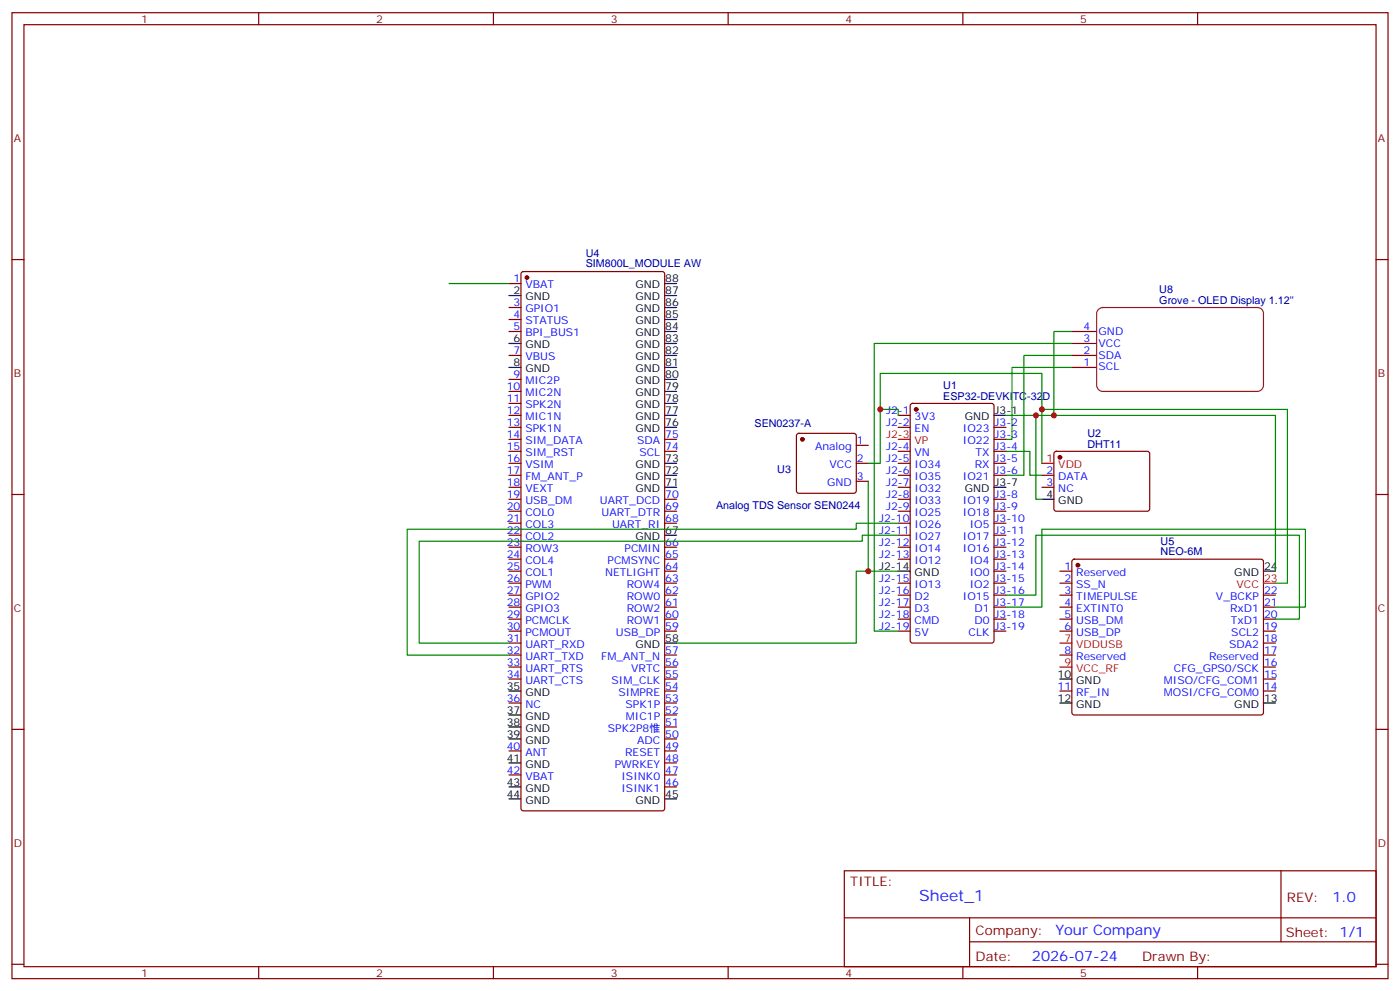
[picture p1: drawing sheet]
<svg xmlns="http://www.w3.org/2000/svg" width="412mm" height="292mm" viewBox="0 0 412 292" stroke-linecap="round" stroke-linejoin="round" font-family="sans-serif">
<g fill="none" stroke="#870000" stroke-width=".35">
<path d="M3.5 3.7h405.4v284.4h-405.4zM7.1 7.3h398.2v277.3h-398.2zM76.2 3.7v3.6M145.3 3.7v3.6M214.5 3.7v3.6M283.6 3.7v3.6M352.8 3.7v3.6M3.5 76.4h3.6M405.3 76.4h3.6M149.9 97.6h3.6M149.9 94.1h3.6M149.9 90.5h3.6"/>
<path d="M149.9 83.5h3.6M153.7 80.1l.5-.2h40.9l.6 .5 .1 157.6-.5 .6-41.1 .1-.7-.5v-157.6zM315.7 97.6h7.1M149.9 118.7h3.6M149.9 115.2h3.6M149.9 111.7h3.6M149.9 104.6h3.6M268.3 119l.5-.3h23.3l.7 .5v69.4l-.5 .6-23.5 .1-.6-.5-.1-69.3zM315.7 104.6h7.1M315.7 108.2h7.1M315.7 101.1h7.1M149.9 122.3h3.6"/>
<path d="M149.9 125.8h3.6M149.9 132.9h3.6M149.9 136.4h3.6M149.9 139.9h3.6M149.9 129.3h3.6M195.8 132.9h3.5M195.8 129.3h3.5M234.8 127.8l.5-.2h16.2l.5 .2 .2 .5v16.2l-.2 .5-.5 .2h-16.2l-.5-.2-.2-.5v-16.2zM252.2 136.4h3.6M252.2 131.1h3.6M264.6 122.3h3.5M264.6 125.8h3.5"/>
<path d="M264.6 132.9h3.5M264.6 136.4h3.5M264.6 139.9h3.5M292.8 125.8h3.5M292.8 132.9h3.5M292.8 136.4h3.5M292.8 139.9h3.5M292.8 129.3h3.5M306.9 139.9h3.5M310.7 133.1l.4-.2h27.1l.5 .7-.1 16.5-.6 .4-27.1-.1-.5-.6v-16.2zM3.5 145.6h3.6M149.9 143.4h3.6"/>
<path d="M149.9 147h3.6M149.9 150.5h3.6M149.9 154h3.6M149.9 157.6h3.6M195.8 147h3.5M195.8 150.5h3.5M195.8 154h3.5M252.2 141.7h3.6M264.6 143.4h3.5M264.6 147h3.5M264.6 150.5h3.5M264.6 154h3.5"/>
<path d="M264.6 157.6h3.5M292.8 147h3.5M292.8 150.5h3.5M292.8 154h3.5M292.8 157.6h3.5M306.9 143.4h3.5M405.3 145.6h3.6M149.9 161.1h3.6M149.9 164.6h3.6M149.9 171.7h3.6M149.9 175.2h3.6M149.9 178.7h3.6"/>
<path d="M149.9 168.1h3.6M195.8 161.1h3.5M195.8 164.6h3.5M195.8 171.7h3.5M195.8 175.2h3.5M195.8 178.7h3.5M195.8 168.1h3.5M264.6 161.1h3.5M264.6 164.6h3.5M264.6 171.7h3.5M264.6 175.2h3.5M264.6 178.7h3.5"/>
<path d="M292.8 161.1h3.5M292.8 164.6h3.5M292.8 171.7h3.5M292.8 175.2h3.5M292.8 178.7h3.5M292.8 168.1h3.5M312.2 171.7h3.5M312.2 175.2h3.5M312.2 178.7h3.5M312.2 168.1h3.5M316 164.8l.4-.2h55.1l.5 .2 .2 .5v44.5l-.3 .5-.4 .2h-55.1l-.5-.3-.2-.4v-44.5zM372.2 175.2h3.5"/>
<path d="M372.2 178.7h3.5M149.9 182.2h3.6M149.9 185.8h3.6M149.9 192.8h3.6M149.9 196.4h3.6M149.9 199.9h3.6M149.9 189.3h3.6M195.8 182.2h3.5M195.8 185.8h3.5M195.8 192.8h3.5M195.8 196.4h3.5M195.8 199.9h3.5"/>
<path d="M264.6 182.2h3.5M264.6 185.8h3.5M292.8 182.2h3.5M292.8 185.8h3.5M312.2 182.2h3.5M312.2 185.8h3.5M312.2 192.8h3.5M372.2 182.2h3.5M372.2 185.8h3.5M372.2 192.8h3.5M372.2 196.4h3.5M372.2 199.9h3.5"/>
<path d="M372.2 189.3h3.5M3.5 214.7h3.6M149.9 206.9h3.6M195.8 203.4h3.5M195.8 206.9h3.5M195.8 210.5h3.5M195.8 214h3.5M195.8 217.5h3.5M312.2 203.4h3.5M372.2 203.4h3.5M405.3 214.7h3.6M149.9 221.1h3.6"/>
<path d="M149.9 228.1h3.6M195.8 221.1h3.5M195.8 224.6h3.5M195.8 228.1h3.5M195.8 231.6h3.5M248.7 256.3h156.6v28.3h-156.6zM377.3 256.4v20.8M248.7 270.2h156.5M285.6 277.2h119.6M285.6 270.2v14.1M3.5 283.8h3.6M76.2 284.6v3.5"/>
<path d="M145.3 284.6v3.5M214.5 284.6v3.5M283.6 284.6v3.5M352.8 284.6v3.5M405.3 283.8h3.6"/>
</g>
<g fill="#870000" stroke="#870000" stroke-width=".35">
<circle cx="269.9" cy="120.5" r=".53"/>
<circle cx="236.4" cy="129.3" r=".53"/>
<circle cx="312.2" cy="134.6" r=".53"/>
<circle cx="155.2" cy="81.7" r=".53"/>
<circle cx="317.5" cy="166.4" r=".53"/>
</g>
<path d="M264.6 129.3h3.5M306.9 136.4h3.5M372.2 171.7h3.5M312.2 189.3h3.5M312.2 196.4h3.5" fill="none" stroke="#f00" stroke-width=".35"/>
<g fill="none" stroke="#000" stroke-width=".35">
<path d="M149.9 87h3.6M195.8 83.5h3.5M195.8 87h3.5M195.8 90.5h3.5M195.8 94.1h3.5M195.8 97.6h3.5M149.9 101.1h3.6M149.9 108.2h3.6M195.8 101.1h3.5M195.8 104.6h3.5M195.8 108.2h3.5M195.8 111.7h3.5"/>
<path d="M195.8 115.2h3.5M195.8 118.7h3.5M195.8 122.3h3.5M195.8 125.8h3.5M195.8 136.4h3.5M195.8 139.9h3.5M292.8 122.3h3.5M195.8 143.4h3.5M195.8 157.6h3.5M292.8 143.4h3.5M306.9 147h3.5M264.6 168.1h3.5"/>
<path d="M372.2 168.1h3.5M195.8 189.3h3.5M312.2 199.9h3.5M149.9 217.5h3.6M149.9 214h3.6M149.9 210.5h3.6M149.9 203.4h3.6M312.2 206.9h3.5M372.2 206.9h3.5M149.9 235.2h3.6M149.9 231.6h3.6M149.9 224.6h3.6"/>
<path d="M195.8 235.2h3.5"/>
</g>
<g fill="none" stroke="#008700" stroke-width=".35">
<path d="M132.3 83.5h17.6M315.7 97.6h-5.3v24.7M315.7 101.1h-58.2v84.7h7.1M315.7 104.6h-14.1v35.3h-5.3M315.7 108.2h-17.6v21.1h-1.8M259.3 120.5v15.9h-3.5M264.6 122.3v-1.8h-5.3v-10.6h47.6v26.5M296.3 132.9h7.1v7h3.5M296.3 122.3h8.9v24.7h1.7M305.2 122.3h70.5v45.8M306.9 120.5h72.3v51.2h-3.5M255.8 141.7v26.4h8.8"/>
<path d="M264.6 154h-12.4v1.8h-132.3v37h30M264.6 157.6h-10.6v1.7h-130.5v30h26.4M255.8 168.1h-3.6v21.2h-52.9M296.3 175.2h8.9v-17.6h77.6v24.6h-7.1M296.3 178.7h10.6v-22.9h77.6v22.9h-8.8"/>
</g>
<path d="M323.6 91l1.2-.5h45.6a1.76 1.76 0 0 1 1.8 1.8v21.2a1.89 1.89 0 0 1-1.8 1.7h-45.6a1.89 1.89 0 0 1-1.8-1.7v-21.2z" fill="none" stroke="#8c2424" stroke-width=".35"/>
<g fill="#c00">
<circle cx="306.9" cy="120.5" r=".88"/>
<circle cx="305.2" cy="122.3" r=".88"/>
<circle cx="259.3" cy="120.5" r=".88"/>
<circle cx="310.4" cy="122.3" r=".88"/>
<circle cx="255.8" cy="168.1" r=".88"/>
</g>
<text font-size="4.6" fill="#00f" x="270.8" y="265.4">Sheet_1</text>
<g font-size="4.2" fill="#00f">
<text x="392.5" y="265.6">1.0</text>
<text x="310.9" y="275.2">Your Company</text>
<text x="304" y="283">2026-07-24</text>
</g>
<g font-size="3.9" fill="#800">
<text x="250.5" y="260.9">TITLE:</text>
<text x="379.1" y="265.6">REV:</text>
<text x="287.4" y="275.1">Company:</text>
<text x="378.7" y="275.7">Sheet: 1/1</text>
<text x="287.4" y="282.8">Date:</text>
<text x="336.4" y="282.9">Drawn By:</text>
</g>
<g font-size="3.2" fill="#800">
<text x="41.6" y="6.7">1</text>
<text x="110.8" y="6.7">2</text>
<text x="179.9" y="6.7">3</text>
<text x="249.1" y="6.7">4</text>
<text x="318.2" y="6.7">5</text>
<text x="4.1" y="41.8">A</text>
<text x="405.9" y="41.8">A</text>
<text x="4.1" y="111">B</text>
<text x="405.9" y="111">B</text>
<text x="4.1" y="180.1">C</text>
<text x="405.9" y="180.1">C</text>
<text x="4.1" y="249.3">D</text>
<text x="405.9" y="249.3">D</text>
<text x="41.6" y="287.5">1</text>
<text x="110.8" y="287.5">2</text>
<text x="179.9" y="287.5">3</text>
<text x="249.1" y="287.5">4</text>
<text x="318.2" y="287.5">5</text>
</g>
<g font-size="3.2" fill="#000080">
<text x="172.5" y="75.6">U4</text>
<text x="172.5" y="78.7">SIM800L_MODULE AW</text>
<text x="341.5" y="89.5">Grove - OLED Display 1.12''</text>
<text x="341.5" y="86.3">U8</text>
<text x="277.8" y="117.7">ESP32-DEVKITC-32D</text>
<text x="277.8" y="114.5">U1</text>
<text x="222.2" y="125.8">SEN0237-A</text>
<text x="320.3" y="131.7">DHT11</text>
<text x="320.3" y="128.7">U2</text>
<text x="229" y="139.4">U3</text>
<text x="210.9" y="149.9">Analog TDS Sensor SEN0244</text>
<text x="341.9" y="160.3">U5</text>
<text x="341.9" y="163.3">NEO-6M</text>
</g>
<g font-size="3.2" fill="#00f">
<text x="151.3" y="83.1">1</text>
<text x="154.8" y="84.9">VBAT</text>
<text x="151.3" y="93.7">4</text>
<text x="151.3" y="90.2">3</text>
<text x="154.8" y="95.5">STATUS</text>
<text x="154.8" y="91.9">GPIO1</text>
<text x="151.3" y="97.2">5</text>
<text x="154.8" y="99">BPI_BUS1</text>
<text x="319.1" y="100.6">3</text>
<text x="319.1" y="97.1">4</text>
<text x="323.6" y="98.5">GND</text>
<text x="151.3" y="104.3">7</text>
<text x="154.8" y="106">VBUS</text>
<text x="319.1" y="107.6">1</text>
<text x="319.1" y="104.1">2</text>
<text x="323.6" y="105.5">SDA</text>
<text x="323.6" y="102">VCC</text>
<text x="151.3" y="111.3">9</text>
<text x="154.8" y="113.1">MIC2P</text>
<text x="323.6" y="109.1">SCL</text>
<text x="149.2" y="118.4">11</text>
<text x="149.2" y="114.9">10</text>
<text x="154.8" y="116.6">MIC2N</text>
<text x="149.2" y="125.4">13</text>
<text x="149.2" y="121.9">12</text>
<text x="154.8" y="123.7">MIC1N</text>
<text x="154.8" y="120.2">SPK2N</text>
<text x="261" y="121.9">J2-1</text>
<text x="261" y="125.4">J2-2</text>
<text x="269.4" y="123.7">3V3</text>
<text x="293" y="125.4">J3-2</text>
<text x="149.2" y="129">14</text>
<text x="154.8" y="130.7">SIM_DATA</text>
<text x="154.8" y="127.2">SPK1N</text>
<text x="187.7" y="130.7">SDA</text>
<text x="196" y="129">75</text>
<text x="252.4" y="130.7">1</text>
<text x="269.4" y="127.2">EN</text>
<text x="283.6" y="127.2">IO23</text>
<text x="283.6" y="130.7">IO22</text>
<text x="293" y="129">J3-3</text>
<text x="149.2" y="136">16</text>
<text x="149.2" y="132.5">15</text>
<text x="154.8" y="137.8">VSIM</text>
<text x="154.8" y="134.3">SIM_RST</text>
<text x="188.3" y="134.3">SCL</text>
<text x="196" y="132.5">74</text>
<text x="240.1" y="132.5">Analog</text>
<text x="244.3" y="137.8">VCC</text>
<text x="252.4" y="136">2</text>
<text x="261" y="132.5">J2-4</text>
<text x="261" y="136">J2-5</text>
<text x="269.4" y="134.3">VN</text>
<text x="269.4" y="137.8">IO34</text>
<text x="287.1" y="137.8">RX</text>
<text x="287.4" y="134.3">TX</text>
<text x="293" y="132.5">J3-4</text>
<text x="293" y="136">J3-5</text>
<text x="149.2" y="143.1">18</text>
<text x="149.2" y="139.6">17</text>
<text x="154.8" y="141.3">FM_ANT_P</text>
<text x="243.6" y="143.1">GND</text>
<text x="252.4" y="141.3">3</text>
<text x="261" y="139.6">J2-6</text>
<text x="261" y="143.1">J2-7</text>
<text x="269.4" y="141.3">IO35</text>
<text x="283.6" y="141.3">IO21</text>
<text x="293" y="139.6">J3-6</text>
<text x="308.3" y="139.6">2</text>
<text x="308.3" y="143.1">3</text>
<text x="311.7" y="141.3">DATA</text>
<text x="149.2" y="146.6">19</text>
<text x="154.8" y="148.4">USB_DM</text>
<text x="154.8" y="144.9">VEXT</text>
<text x="176.7" y="148.4">UART_DCD</text>
<text x="196" y="146.6">70</text>
<text x="261" y="146.6">J2-8</text>
<text x="269.4" y="144.9">IO32</text>
<text x="269.4" y="148.4">IO33</text>
<text x="283.6" y="148.4">IO19</text>
<text x="293" y="146.6">J3-8</text>
<text x="311.7" y="144.9">NC</text>
<text x="149.2" y="153.7">21</text>
<text x="149.2" y="150.1">20</text>
<text x="154.8" y="155.4">COL3</text>
<text x="154.8" y="151.9">COL0</text>
<text x="177.2" y="151.9">UART_DTR</text>
<text x="180.3" y="155.4">UART_RI</text>
<text x="196" y="150.1">69</text>
<text x="196" y="153.7">68</text>
<text x="259" y="153.7">J2-10</text>
<text x="261" y="150.1">J2-9</text>
<text x="269.4" y="151.9">IO25</text>
<text x="269.4" y="155.4">IO26</text>
<text x="283.6" y="151.9">IO18</text>
<text x="285.7" y="155.4">IO5</text>
<text x="293" y="150.1">J3-9</text>
<text x="293" y="153.7">J3-10</text>
<text x="149.2" y="160.7">23</text>
<text x="149.2" y="157.2">22</text>
<text x="154.8" y="159">COL2</text>
<text x="196" y="160.7">66</text>
<text x="259" y="157.2">J2-11</text>
<text x="259" y="160.7">J2-12</text>
<text x="269.4" y="159">IO27</text>
<text x="283.6" y="159">IO17</text>
<text x="293" y="157.2">J3-11</text>
<text x="293" y="160.7">J3-12</text>
<text x="149.2" y="167.8">25</text>
<text x="149.2" y="164.3">24</text>
<text x="154.8" y="166">COL4</text>
<text x="154.8" y="162.5">ROW3</text>
<text x="179" y="166">PCMSYNC</text>
<text x="184" y="162.5">PCMIN</text>
<text x="196" y="164.3">65</text>
<text x="196" y="167.8">64</text>
<text x="259" y="164.3">J2-13</text>
<text x="269.4" y="162.5">IO14</text>
<text x="269.4" y="166">IO12</text>
<text x="283.6" y="162.5">IO16</text>
<text x="285.7" y="166">IO4</text>
<text x="293" y="164.3">J3-13</text>
<text x="293" y="167.8">J3-14</text>
<text x="313.5" y="167.8">1</text>
<text x="149.2" y="171.3">26</text>
<text x="154.8" y="173.1">PWM</text>
<text x="154.8" y="169.5">COL1</text>
<text x="178.2" y="169.5">NETLIGHT</text>
<text x="184.6" y="173.1">ROW4</text>
<text x="196" y="171.3">63</text>
<text x="259" y="171.3">J2-15</text>
<text x="269.4" y="173.1">IO13</text>
<text x="285.7" y="169.5">IO0</text>
<text x="285.7" y="173.1">IO2</text>
<text x="293" y="171.3">J3-15</text>
<text x="313.5" y="171.3">2</text>
<text x="317" y="169.5">Reserved</text>
<text x="317" y="173.1">SS_N</text>
<text x="149.2" y="178.4">28</text>
<text x="149.2" y="174.8">27</text>
<text x="154.8" y="176.6">GPIO2</text>
<text x="184.6" y="176.6">ROW0</text>
<text x="196" y="174.8">62</text>
<text x="196" y="178.4">61</text>
<text x="259" y="174.8">J2-16</text>
<text x="259" y="178.4">J2-17</text>
<text x="269.4" y="176.6">D2</text>
<text x="283.6" y="176.6">IO15</text>
<text x="293" y="174.8">J3-16</text>
<text x="293" y="178.4">J3-17</text>
<text x="313.5" y="174.8">3</text>
<text x="313.5" y="178.4">4</text>
<text x="317" y="176.6">TIMEPULSE</text>
<text x="358.2" y="176.6">V_BCKP</text>
<text x="372.4" y="178.4">21</text>
<text x="372.4" y="174.8">22</text>
<text x="149.2" y="185.4">30</text>
<text x="149.2" y="181.9">29</text>
<text x="154.8" y="183.7">PCMCLK</text>
<text x="154.8" y="180.1">GPIO3</text>
<text x="184.6" y="180.1">ROW2</text>
<text x="184.6" y="183.7">ROW1</text>
<text x="196" y="181.9">60</text>
<text x="196" y="185.4">59</text>
<text x="259" y="181.9">J2-18</text>
<text x="259" y="185.4">J2-19</text>
<text x="269.4" y="180.1">D3</text>
<text x="269.4" y="183.7">CMD</text>
<text x="287" y="180.1">D1</text>
<text x="287" y="183.7">D0</text>
<text x="293" y="181.9">J3-18</text>
<text x="293" y="185.4">J3-19</text>
<text x="313.5" y="181.9">5</text>
<text x="313.5" y="185.4">6</text>
<text x="317" y="180.1">EXTINT0</text>
<text x="317" y="183.7">USB_DM</text>
<text x="362.3" y="180.1">RxD1</text>
<text x="362.6" y="183.7">TxD1</text>
<text x="372.4" y="185.4">19</text>
<text x="372.4" y="181.9">20</text>
<text x="149.2" y="188.9">31</text>
<text x="154.8" y="190.7">UART_RXD</text>
<text x="154.8" y="187.2">PCMOUT</text>
<text x="181.4" y="187.2">USB_DP</text>
<text x="269.4" y="187.2">5V</text>
<text x="285.3" y="187.2">CLK</text>
<text x="317" y="187.2">USB_DP</text>
<text x="362.1" y="190.7">SDA2</text>
<text x="362.7" y="187.2">SCL2</text>
<text x="372.4" y="188.9">18</text>
<text x="149.2" y="196">33</text>
<text x="149.2" y="192.5">32</text>
<text x="154.8" y="197.8">UART_RTS</text>
<text x="154.8" y="194.2">UART_TXD</text>
<text x="177.1" y="194.2">FM_ANT_N</text>
<text x="185.9" y="197.8">VRTC</text>
<text x="196" y="192.5">57</text>
<text x="196" y="196">56</text>
<text x="313.5" y="192.5">8</text>
<text x="317" y="194.2">Reserved</text>
<text x="345.8" y="197.8">CFG_GPS0/SCK</text>
<text x="356.1" y="194.2">Reserved</text>
<text x="372.4" y="196">16</text>
<text x="372.4" y="192.5">17</text>
<text x="149.2" y="199.5">34</text>
<text x="154.8" y="201.3">UART_CTS</text>
<text x="180.1" y="201.3">SIM_CLK</text>
<text x="196" y="199.5">55</text>
<text x="196" y="203.1">54</text>
<text x="311.5" y="203.1">11</text>
<text x="342.8" y="201.3">MISO/CFG_COM1</text>
<text x="372.4" y="203.1">14</text>
<text x="372.4" y="199.5">15</text>
<text x="149.2" y="206.6">36</text>
<text x="154.8" y="208.4">NC</text>
<text x="182.2" y="204.8">SIMPRE</text>
<text x="184.3" y="208.4">SPK1P</text>
<text x="196" y="206.6">53</text>
<text x="317" y="204.8">RF_IN</text>
<text x="342.8" y="204.8">MOSI/CFG_COM0</text>
<text x="179.1" y="215.4">SPK2P8惟</text>
<text x="184.3" y="211.9">MIC1P</text>
<text x="196" y="210.1">52</text>
<text x="196" y="213.6">51</text>
<text x="149.2" y="220.7">40</text>
<text x="187.7" y="218.9">ADC</text>
<text x="196" y="217.2">50</text>
<text x="196" y="220.7">49</text>
<text x="149.2" y="227.8">42</text>
<text x="154.8" y="222.5">ANT</text>
<text x="181.1" y="226">PWRKEY</text>
<text x="184.1" y="222.5">RESET</text>
<text x="196" y="224.2">48</text>
<text x="196" y="227.8">47</text>
<text x="154.8" y="229.5">VBAT</text>
<text x="183.1" y="229.5">ISINK0</text>
<text x="183.1" y="233">ISINK1</text>
<text x="196" y="231.3">46</text>
</g>
<g font-size="3.2">
<text x="196" y="83.1">88</text>
<text x="151.3" y="86.6">2</text>
<text x="154.8" y="88.4">GND</text>
<text x="187.2" y="84.9">GND</text>
<text x="187.2" y="88.4">GND</text>
<text x="196" y="86.6">87</text>
<text x="187.2" y="91.9">GND</text>
<text x="187.2" y="95.5">GND</text>
<text x="196" y="90.2">86</text>
<text x="196" y="93.7">85</text>
<text x="151.3" y="100.8">6</text>
<text x="187.2" y="99">GND</text>
<text x="196" y="97.2">84</text>
<text x="196" y="100.8">83</text>
<text x="151.3" y="107.8">8</text>
<text x="154.8" y="102.5">GND</text>
<text x="187.2" y="102.5">GND</text>
<text x="187.2" y="106">GND</text>
<text x="196" y="104.3">82</text>
<text x="196" y="107.8">81</text>
<text x="154.8" y="109.6">GND</text>
<text x="187.2" y="109.6">GND</text>
<text x="187.2" y="113.1">GND</text>
<text x="196" y="111.3">80</text>
<text x="187.2" y="116.6">GND</text>
<text x="196" y="114.9">79</text>
<text x="196" y="118.4">78</text>
<text x="187.2" y="120.2">GND</text>
<text x="187.2" y="123.7">GND</text>
<text x="196" y="121.9">77</text>
<text x="196" y="125.4">76</text>
<text x="284.2" y="123.7">GND</text>
<text x="293" y="121.9">J3-1</text>
<text x="187.2" y="127.2">GND</text>
<text x="187.2" y="137.8">GND</text>
<text x="196" y="136">73</text>
<text x="187.2" y="141.3">GND</text>
<text x="196" y="139.6">72</text>
<text x="196" y="143.1">71</text>
<text x="293" y="143.1">J3-7</text>
<text x="187.2" y="144.9">GND</text>
<text x="284.2" y="144.9">GND</text>
<text x="308.3" y="146.6">4</text>
<text x="311.7" y="148.4">GND</text>
<text x="187.2" y="159">GND</text>
<text x="196" y="157.2">67</text>
<text x="259" y="167.8">J2-14</text>
<text x="372.4" y="167.8">24</text>
<text x="269.4" y="169.5">GND</text>
<text x="363.6" y="169.5">GND</text>
<text x="187.2" y="190.7">GND</text>
<text x="196" y="188.9">58</text>
<text x="149.2" y="203.1">35</text>
<text x="311.5" y="199.5">10</text>
<text x="317" y="201.3">GND</text>
<text x="154.8" y="204.8">GND</text>
<text x="311.5" y="206.6">12</text>
<text x="317" y="208.4">GND</text>
<text x="363.6" y="208.4">GND</text>
<text x="372.4" y="206.6">13</text>
<text x="149.2" y="213.6">38</text>
<text x="149.2" y="210.1">37</text>
<text x="154.8" y="215.4">GND</text>
<text x="154.8" y="211.9">GND</text>
<text x="149.2" y="217.2">39</text>
<text x="154.8" y="218.9">GND</text>
<text x="149.2" y="224.2">41</text>
<text x="154.8" y="226">GND</text>
<text x="149.2" y="231.3">43</text>
<text x="154.8" y="233">GND</text>
<text x="149.2" y="234.8">44</text>
<text x="154.8" y="236.6">GND</text>
<text x="187.2" y="236.6">GND</text>
<text x="196" y="234.8">45</text>
</g>
<g font-size="3.2" fill="#f00">
<text x="261" y="129">J2-3</text>
<text x="269.4" y="130.7">VP</text>
<text x="308.3" y="136">1</text>
<text x="311.7" y="137.8">VDD</text>
<text x="364.3" y="173.1">VCC</text>
<text x="372.4" y="171.3">23</text>
<text x="313.5" y="188.9">7</text>
<text x="317" y="190.7">VDDUSB</text>
<text x="313.5" y="196">9</text>
<text x="317" y="197.8">VCC_RF</text>
</g>
</svg>
